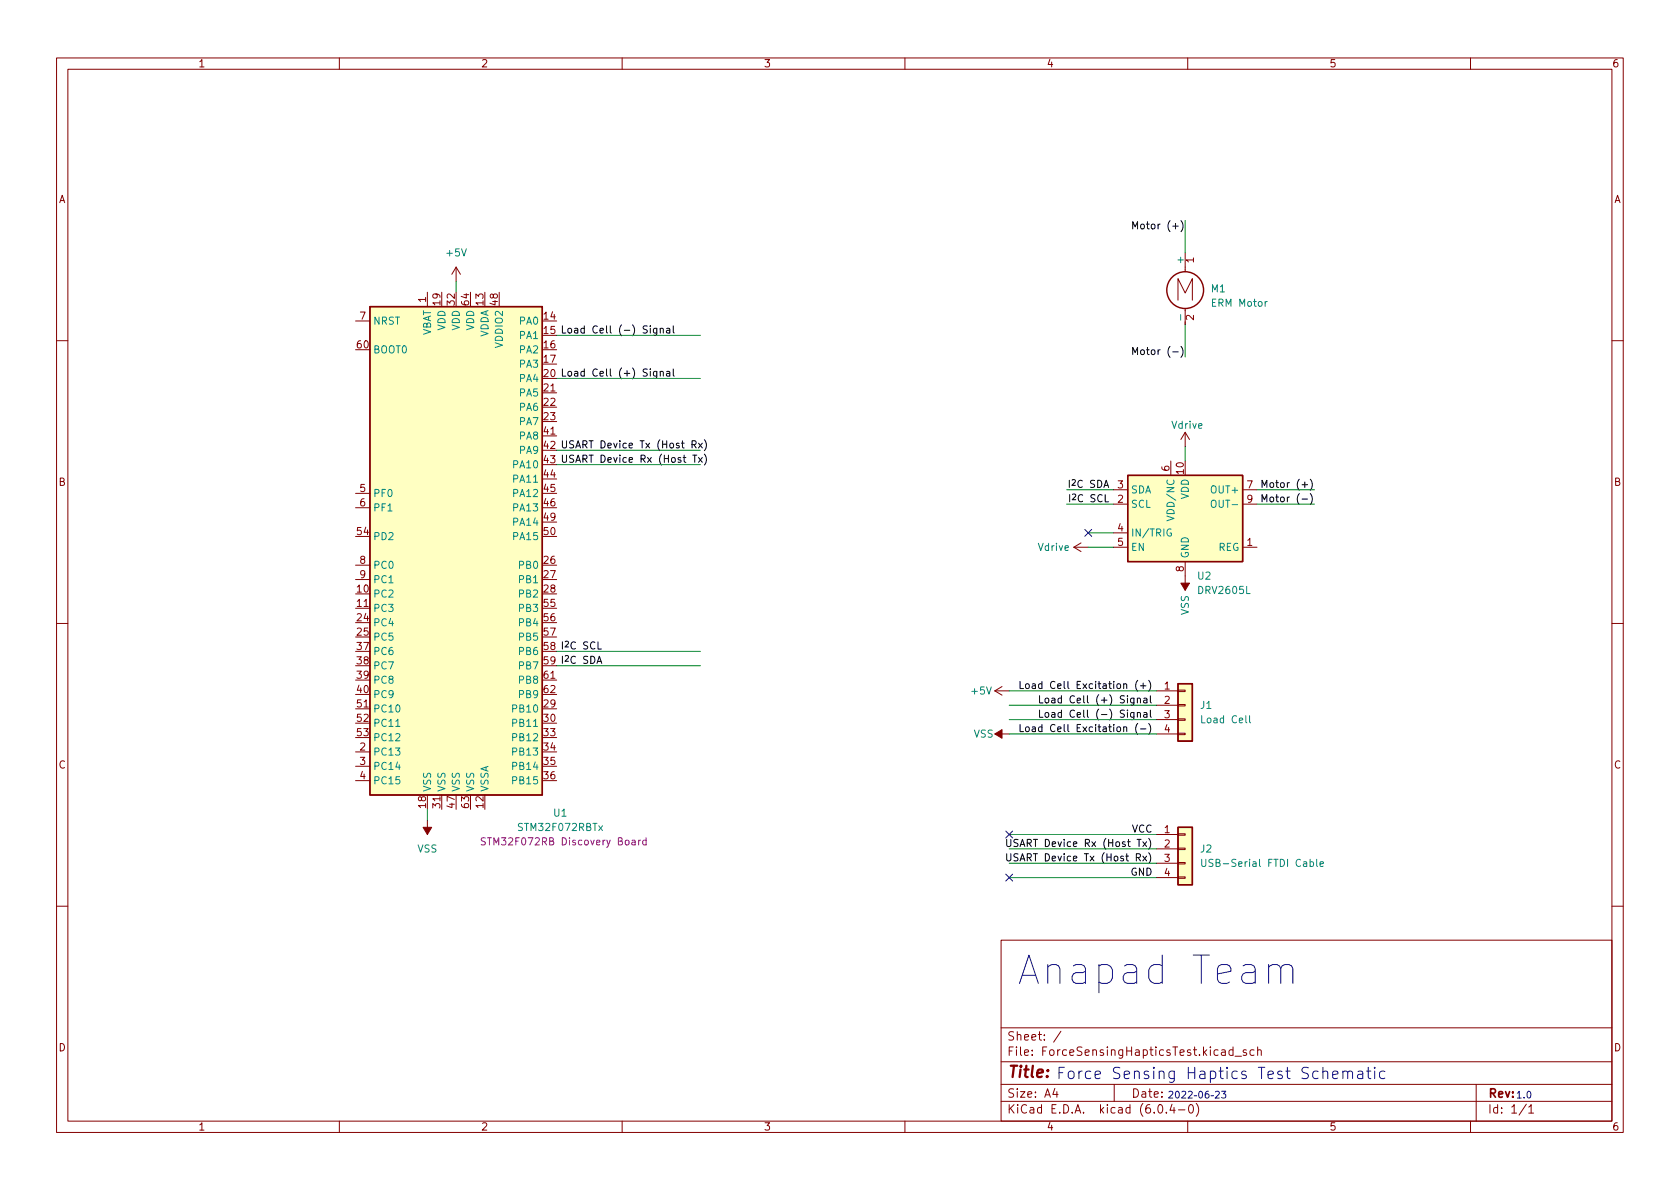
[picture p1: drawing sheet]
<svg xmlns="http://www.w3.org/2000/svg" width="297mm" height="210mm" viewBox="0 0 297 210" stroke-linecap="round" stroke-linejoin="round" font-family="sans-serif">
<g fill="none" stroke="#840000" stroke-width=".18">
<path d="M10 10.2h277v190.1h-277zM12 12.2h273v186.1h-273zM60 10.2v2M110 10.2v2M160 10.2v2M210 10.2v2M260 10.2v2M62.9 56.8h2.5M75.6 51.7v2.5M80.6 47.2l-.7 1.3M80.6 47.2v2.6M80.6 47.2l.8 1.3"/>
<path d="M208.3 53.1v-3.8l1.2 2.5 1.3-2.5v3.8M209.5 44.7v3.4M209.5 54.6v2.8M10 60.2h2M95.9 69.5h2.5M95.9 77.1h2.5M209.5 76.4v2.6M209.5 76.4l-.7 1.3M209.5 76.4l.8 1.3M285 60.2h2M62.9 87.2h2.5M62.9 89.8h2.5"/>
<path d="M62.9 99.9h2.5M189.9 96.8h2.5M189.9 96.8l1.2 .7M191.1 96l-1.2 .8M196.8 96.8h2.6M196.8 89.1h2.6M196.8 86.6h2.6M196.8 94.2h2.6M207 81.5v2.6M209.5 99.3v5.1M219.7 96.8h2.5M219.7 89.1h2.5"/>
<path d="M219.7 86.6h2.5M10 110.2h2M62.9 107.6h2.5M62.9 102.5h2.5M285 110.2h2M62.9 133h2.5M62.9 135.5h2.5M62.9 138h2.5M62.9 125.3h2.5M95.9 120.3h2.5M175.9 122.2h2.5M175.9 129.8h2.5"/>
<path d="M175.9 122.2l1.3 .7M177.2 121.4l-1.3 .8M204.5 122.2h3.8M204.5 124.7h3.8M204.5 127.2h3.8M204.5 129.8h3.8M208.3 129.7h1.2v.2h-1.2zM208.3 127.1h1.2v.3h-1.2zM208.3 124.6h1.2v.2h-1.2zM208.3 122h1.2v.3h-1.2zM75.6 145v2.6M78.1 140.6v2.5"/>
<path d="M204.5 147.6h3.8M204.5 150.1h3.8M204.5 152.6h3.8M204.5 155.2h3.8M208.3 155.1h1.2v.2h-1.2zM208.3 152.5h1.2v.3h-1.2zM208.3 150h1.2v.2h-1.2zM208.3 147.4h1.2v.3h-1.2zM10 160.2h2M177 166.3h108v32h-108zM285 160.2h2M60 198.3v2"/>
<path d="M110 198.3v2M160 198.3v2M177 194.8h108M177 191.8h108M177 187.8h108M177 181.8h108M186.5 192.5l-.4 1h1M186.9 193v1M187.6 182.4l-1.3 1.9M197 191.8v3M204.9 195.4l.2-.1a.81 .81 0 0 1 .6 .7 .81 .81 0 0 1-.3 .8h-.2a.81 .81 0 0 1-.6-.6 .81 .81 0 0 1 .3-.8zM206.2 196.7v.1"/>
<path d="M207.2 195.3l-.3 1h.9M207.6 195.8v1M208.4 196.3h1.1M210 198.3v2M210.4 195.4l.1-.1a.81 .81 0 0 1 .6 .7 .81 .81 0 0 1-.3 .8h-.2a.81 .81 0 0 1-.5-.6 .81 .81 0 0 1 .3-.8zM211.5 195.1a1.72 1.72 0 0 1 0 2.3M218 185.7l-.4-.1-.3 .3v.4l.1 .3h.6M218 185.1v1.5M218.4 186.8h1.1M220.4 185.7l-.4-.1-.2 .2 .1 .3 .5 .1v.4h-.6M221.7 185.7l-.4-.1-.3 .3v.4l.1 .3h.6M222.4 185.8l.2-.2 .3 .1 .1 .9"/>
<path d="M222.4 185.1v1.5M260 198.3v2M261 191.8v6.5M269.9 195.3l-1.3 1.9M270.3 195.8l.4-.5v1.5M270.3 196.8h.9"/>
</g>
<g fill="#840000" stroke="#840000" stroke-width=".18">
<path d="M208.8 103.1h1.5l-.8 1.3z"/>
<path d="M175.9 129.8l1.3-.8v1.6z"/>
<path d="M74.8 146.3h1.5l-.7 1.3z"/>
</g>
<g fill="#ffffc2" stroke="#ffffc2" stroke-width=".18">
<path d="M208.3 146.3h2.5v10.2h-2.5z"/>
<path d="M208.3 120.9h2.5v10.2h-2.5z"/>
<path d="M199.4 84.1h20.3v15.2h-20.3z"/>
<path d="M65.4 54.2h30.5v86.4h-30.5z"/>
</g>
<g fill="none" stroke="#840000" stroke-width=".25">
<path d="M65.4 54.2h30.5v86.4h-30.5zM199.4 84.1h20.3v15.2h-20.3zM208.3 120.9h2.5v10.2h-2.5zM208.3 146.3h2.5v10.2h-2.5z"/>
<circle cx="209.5" cy="51.3" r="3.3"/>
</g>
<path d="M224.1 53.3l-.4 .3M206.3 91.2l1.3 .5-1.3 .4M207 93.6a.59 .59 0 0 0-.7 .6 .59 .59 0 0 0 .7 .5l.1-.4h-.2M214.2 88.6l.3-.1a.43 .43 0 0 1 .5 .4v.4a.42 .42 0 0 1-.4 .4 .42 .42 0 0 1-.4-.4zM70 128.5h.7M220.9 126.6v1l.2 .2M212.5 152v1l.2 .2h.4l.1-.2v-1M232.8 152v1l.2 .2M233.4 152.8l.6-.1-.1-.3h-.3l-.2 .2 .1 .6h.4" fill="none" stroke="#008484" stroke-width=".18"/>
<path d="M85.8 148.2l-.5-.1-.1 .2v.3l.5 .3 .1 .3-.2 .2h-.5M112.9 148.6v.8M113.3 148.6l-.4 .2M114.2 148.6h-.3l-.3 .2 .2 .6h.4M114.2 148.1v1.3" fill="none" stroke="#840084" stroke-width=".18"/>
<g fill="none" stroke="#000" stroke-width=".18">
<path d="M115 57.6v.1M115 58v.9M116.1 58v1.1l-.2 .2h-.3M116.1 58.1l-.3-.1-.3 .3 .1 .5h.5M116.7 58.2l.2-.2 .3 .1 .1 .8M116.7 58v.9M117.9 58.1h.5v.8M118.4 58.3l-.4 .1-.2 .2 .2 .3 .4-.1M119 57.6v1.1l.2 .2M200.3 40.5v-1.3l.4 .9 .4-.9v1.3M116.1 65.7v1l-.2 .2h-.3M116.1 65.7h-.3l-.3 .2 .1 .6h.5"/>
<path d="M116.7 65.8l.2-.1h.3l.1 .8M116.7 65.7v.8M117.9 65.7h.5v.8M118.4 66h-.4l-.2 .2 .2 .3h.4M119 65.2v1.1l.2 .2M122.4 78.6l.6-.1 .1-.1-.1-.3-.6-.2v1.3M122.7 78.6l.4 .6M123.5 78.4l.7 .8M124.2 78.4l-.7 .8M124.5 77.8a1.46 1.46 0 0 1 0 1.9M200.3 62.7v-1.3l.4 .9 .4-.9v1.3M201.8 61.9h.3l.2 .2v.4l-.2 .2-.3-.1-.1-.1z"/>
<path d="M122.5 80.5h.7M122.8 80.5v1.3M123.5 80.9l.7 .9M124.2 80.9l-.7 .9M124.5 80.3a1.46 1.46 0 0 1 0 1.9M223.1 86.2v-1.3l.5 .9 .4-.9v1.3M223.1 88.7v-1.2l.5 .9 .4-.9v1.2M224.7 88l.3-.1 .2 .2v.4l-.2 .2h-.3l-.2-.2zM180.4 120.5v1.3h.6M180.4 128.1v1.3h.6M181.4 121l.3-.1 .3 .3v.3l-.3 .3-.3-.1-.1-.2zM181.4 128.6l.3-.1 .3 .3v.3l-.3 .3-.3-.1-.1-.2z"/>
<path d="M182.5 121h.5l.1 .8M182.5 128.6h.5l.1 .8M183.1 121.2l-.4 .1-.2 .2 .2 .3 .4-.1M183.1 128.8l-.4 .1-.2 .2 .2 .3 .4-.1M183.8 123v1.3h.6M183.8 125.6v1.2h.6M184.2 121l-.3-.1-.3 .3 .1 .5h.5M184.2 128.6l-.3-.1-.3 .3 .1 .5h.5M184.9 123.5h.3l.2 .2v.4l-.2 .2-.3-.1-.1-.1zM184.9 126.1l.3-.1 .2 .2v.4l-.2 .2h-.3l-.1-.2zM186 123.5h.5v.8M186 126.1h.5v.7"/>
<path d="M186.5 123.8h-.4l-.2 .2 .2 .3 .4-.1M186.5 126.3l-.4 .1-.2 .1 .2 .3h.4M187.7 126.1l-.4-.1-.2 .2 .1 .6h.5M203.1 120.3a1.46 1.46 0 0 1 0 1.9M203.1 127.9a1.46 1.46 0 0 1 0 2M203.4 123v1.1l.2 .2M203.4 125.6v1.1l.2 .1M178 151v1l.2 .2h.3l.2-.2v-1M178 148.4v1.1l.2 .2h.3l.2-.2v-1.1M180 151h-.5l-.2 .2 .1 .3 .5 .3v.3l-.2 .1h-.4M180 148.5l-.5-.1-.2 .3 .1 .3 .5 .2v.4l-.2 .1-.4-.1M203.1 150.8a1.46 1.46 0 0 1 0 1.9"/>
<path d="M203.1 148.2a1.46 1.46 0 0 1 0 2"/>
</g>
<g fill="none" stroke="#0000c2" stroke-width=".18">
<path d="M224.3 171a1.24 1.24 0 0 1 2.1 .3v2.6M226.4 171.3l.3-.5 .5-.2h.7l.5 .2 .2 .5v2.6M206.7 193.1l.4-.1 .3 .3-.8 .9h.8M207.9 193.1l.2-.1a.64 .64 0 0 1 .4 .6 .64 .64 0 0 1-.4 .6l-.3-.5zM209 193.1l.4-.1 .3 .3-.8 .9h.8M210.1 193.1l.5-.1 .2 .3-.7 .9h.7M211.1 193.8h.5M212.1 193.1l.1-.1a.64 .64 0 0 1 .4 .6 .64 .64 0 0 1-.4 .6l-.3-.5zM213.7 193h-.4a.81 .81 0 0 0 0 1.2l.4-.1 .1-.4-.3-.3-.3 .1-.1 .2M214.1 193.8h.5M214.9 193.1l.5-.1 .2 .3-.7 .9h.7M216 193h.7l-.4 .4 .4 .1v.6l-.2 .1-.5-.1"/>
<path d="M235.6 190.1l1-.2-.1-.4-.6-.1-.3 .3 .1 .9 .2 .1 .6-.1M237.4 189.6a.5 .5 0 0 1 .9 .1v1M237.4 189.4v1.3M238.3 189.7l.3-.3 .5 .1v1.2M240.1 189.5l.2-.1 .6 .1 .1 1.2M241 189.9l-.7 .1a.39 .39 0 0 0-.3 .4 .39 .39 0 0 0 .3 .3l.7-.1M241.6 189.4h.8M241.9 188.7v1.8l.1 .1 .4 .1M243.1 188.7l-.1 .1 .1 .1v-.1v-.1v.2M243.1 189.4v1.3M244.9 189.5l-.6-.1-.4 .4v.6l.2 .2 .2 .1 .6-.1"/>
</g>
<g fill="none" stroke="#008400" stroke-width=".18">
<path d="M209.5 39v5.7M80.6 49.8v1.9M98.4 59.3h25.4M209.5 57.4v5.7M98.4 79.6h25.4M98.4 66.9h25.4M209.5 79v2.5M98.4 82.2h25.4M188.6 89.1h8.2M188.6 86.6h8.2M192.4 94.2h4.4M192.4 96.8h4.4"/>
<path d="M222.2 89.1h10.2M222.2 86.6h10.2M98.4 117.7h25.4M98.4 115.2h25.4M178.4 129.8h26.1M178.4 124.7h26.1M178.4 127.2h26.1M178.4 122.2h26.1M75.6 143.1v1.9M178.4 152.6h26.1M178.4 155.2h26.1M178.4 147.6h26.1"/>
<path d="M178.4 150.1h26.1"/>
</g>
<path d="M191.8 93.6l1.2 1.2M193 93.6l-1.2 1.2M177.8 154.6l1.2 1.2M177.8 147l1.2 1.2M179 154.6l-1.2 1.2M179 147l-1.2 1.2" fill="none" stroke="#000084" stroke-width=".18"/>
<text font-size="7" fill="#0000c2" x="179.7" y="174.1">Anapad Team</text>
<text font-size="2.8" fill="#840000" x="178" y="190.6">Title:</text>
<text font-size="2.8" fill="#0000c2" x="186.7" y="190.8">Force Sensing Haptics Test Schematic</text>
<g font-size="2.1" fill="#840000">
<text x="178" y="184">Sheet: /</text>
<text x="178" y="186.7">File: ForceSensingHapticsTest.kicad_sch</text>
<text x="178" y="196.9">KiCad E.D.A. kicad (6.0.4-0)</text>
<text x="178" y="194.1">Size: A4</text>
<text x="200" y="194.1">Date:</text>
<text x="263" y="194.1">Rev:</text>
<text x="263" y="196.9">Id: 1/1</text>
</g>
<g font-size="1.8" fill="#840000">
<text x="35" y="11.9">1</text>
<text x="85" y="11.9">2</text>
<text x="135" y="11.9">3</text>
<text x="185" y="11.9">4</text>
<text x="235" y="11.9">5</text>
<text x="285" y="11.9">6</text>
<text x="10.3" y="35.9">A</text>
<text x="285.3" y="35.9">A</text>
<text x="211.1" y="46.5" transform="rotate(-90 211.1 46.5)">1</text>
<text x="75.3" y="53.4" transform="rotate(-90 75.3 53.4)">1</text>
<text x="77.9" y="53.9" transform="rotate(-90 77.9 53.9)">19</text>
<text x="80.4" y="53.9" transform="rotate(-90 80.4 53.9)">32</text>
<text x="82.9" y="53.9" transform="rotate(-90 82.9 53.9)">64</text>
<text x="85.5" y="53.9" transform="rotate(-90 85.5 53.9)">13</text>
<text x="88" y="53.9" transform="rotate(-90 88 53.9)">48</text>
<text x="63.6" y="56.5">7</text>
<text x="96.2" y="56.5">14</text>
<text x="211.1" y="56.6" transform="rotate(-90 211.1 56.6)">2</text>
<text x="63.2" y="61.6">60</text>
<text x="96.2" y="61.6">16</text>
<text x="96.2" y="64.1">17</text>
<text x="96.2" y="69.2">21</text>
<text x="96.2" y="71.7">22</text>
<text x="96.2" y="74.3">23</text>
<text x="96.2" y="76.8">41</text>
<text x="206.8" y="83.3" transform="rotate(-90 206.8 83.3)">6</text>
<text x="209.3" y="83.8" transform="rotate(-90 209.3 83.8)">10</text>
<text x="10.3" y="85.9">B</text>
<text x="63.6" y="87">5</text>
<text x="63.6" y="89.5">6</text>
<text x="96.2" y="84.4">44</text>
<text x="96.2" y="87">45</text>
<text x="96.2" y="89.5">46</text>
<text x="197.6" y="88.9">2</text>
<text x="197.6" y="86.4">3</text>
<text x="220.5" y="86.4">7</text>
<text x="220.5" y="88.9">9</text>
<text x="285.3" y="85.9">B</text>
<text x="63.2" y="94.6">54</text>
<text x="96.2" y="92.1">49</text>
<text x="96.2" y="94.6">50</text>
<text x="197.6" y="94">4</text>
<text x="63.6" y="99.7">8</text>
<text x="96.2" y="99.7">26</text>
<text x="197.6" y="96.5">5</text>
<text x="209.3" y="101.1" transform="rotate(-90 209.3 101.1)">8</text>
<text x="220.5" y="96.5">1</text>
<text x="63.2" y="104.8">10</text>
<text x="63.2" y="107.3">11</text>
<text x="63.6" y="102.2">9</text>
<text x="96.2" y="102.2">27</text>
<text x="96.2" y="104.8">28</text>
<text x="96.2" y="107.3">55</text>
<text x="63.2" y="109.8">24</text>
<text x="63.2" y="112.4">25</text>
<text x="96.2" y="109.8">56</text>
<text x="96.2" y="112.4">57</text>
<text x="63.2" y="114.9">37</text>
<text x="63.2" y="117.5">38</text>
<text x="63.2" y="120">39</text>
<text x="63.2" y="122.5">40</text>
<text x="63.2" y="125.1">51</text>
<text x="96.2" y="125.1">29</text>
<text x="96.2" y="120">61</text>
<text x="96.2" y="122.5">62</text>
<text x="205.9" y="121.9">1</text>
<text x="205.9" y="124.5">2</text>
<text x="63.2" y="127.6">52</text>
<text x="63.2" y="130.2">53</text>
<text x="96.2" y="127.6">30</text>
<text x="96.2" y="130.2">33</text>
<text x="205.9" y="127">3</text>
<text x="205.9" y="129.5">4</text>
<text x="10.3" y="135.9">C</text>
<text x="63.6" y="132.7">2</text>
<text x="63.6" y="135.2">3</text>
<text x="63.6" y="137.8">4</text>
<text x="96.2" y="132.7">34</text>
<text x="96.2" y="135.2">35</text>
<text x="96.2" y="137.8">36</text>
<text x="285.3" y="135.9">C</text>
<text x="75.3" y="142.8" transform="rotate(-90 75.3 142.8)">18</text>
<text x="77.9" y="142.8" transform="rotate(-90 77.9 142.8)">31</text>
<text x="80.4" y="142.8" transform="rotate(-90 80.4 142.8)">47</text>
<text x="82.9" y="142.8" transform="rotate(-90 82.9 142.8)">63</text>
<text x="85.5" y="142.8" transform="rotate(-90 85.5 142.8)">12</text>
<text x="205.9" y="147.3">1</text>
<text x="205.9" y="149.9">2</text>
<text x="205.9" y="152.4">3</text>
<text x="205.9" y="154.9">4</text>
<text x="10.3" y="185.9">D</text>
<text x="285.3" y="185.9">D</text>
<text x="35" y="199.9">1</text>
<text x="85" y="199.9">2</text>
<text x="135" y="199.9">3</text>
<text x="185" y="199.9">4</text>
<text x="235" y="199.9">5</text>
<text x="285" y="199.9">6</text>
</g>
<g font-size="1.8">
<text x="201.9" y="40.5">Motor (+)</text>
<text x="96.2" y="59">15 Load Cell (-) Signal</text>
<text x="202.4" y="62.8">Motor (-)</text>
<text x="96.2" y="66.7">20 Load Cell (+) Signal</text>
<text x="96.2" y="79.4">42 USART Device Tx (Host Rx)</text>
<text x="96.2" y="81.9">43 USART Device Rx (Host Tx)</text>
<text x="186.8" y="86.3">I^{2}C SDA</text>
<text x="187" y="88.8">I^{2}C SCL</text>
<text x="224.8" y="86.3">Motor (+)</text>
<text x="225.2" y="88.8">Motor (-)</text>
<text x="96.2" y="114.9">58 I^{2}C SCL</text>
<text x="96.2" y="117.5">59 I^{2}C SDA</text>
<text x="184.2" y="121.8">Load Cell Excitation (+)</text>
<text x="187.4" y="124.4">Load Cell (+) Signal</text>
<text x="184.7" y="129.4">Load Cell Excitation (-)</text>
<text x="187.8" y="126.9">Load Cell (-) Signal</text>
<text x="180.6" y="149.8">USART Device Rx (Host Tx)</text>
<text x="200.1" y="147.2">VCC</text>
<text x="180.6" y="152.3">USART Device Tx (Host Rx)</text>
<text x="199.9" y="154.8">GND</text>
</g>
<g font-size="1.8" fill="#008484">
<text x="79" y="45.3">+5V</text>
<text x="209.3" y="46.5" transform="rotate(-90 209.3 46.5)">+</text>
<text x="214.2" y="51.7">M1</text>
<text x="65.9" y="57.4">NRST</text>
<text x="76.2" y="59.5" transform="rotate(-90 76.2 59.5)">VBAT</text>
<text x="78.7" y="58.5" transform="rotate(-90 78.7 58.5)">VDD</text>
<text x="81.3" y="58.5" transform="rotate(-90 81.3 58.5)">VDD</text>
<text x="83.8" y="58.5" transform="rotate(-90 83.8 58.5)">VDD</text>
<text x="86.4" y="59.7" transform="rotate(-90 86.4 59.7)">VDDA</text>
<text x="91.9" y="57.4">PA0</text>
<text x="91.9" y="59.9">PA1</text>
<text x="209.3" y="56.4" transform="rotate(-90 209.3 56.4)">-</text>
<text x="214.5" y="54.2">ERM Motor</text>
<text x="65.9" y="62.5">BOOT0</text>
<text x="88.9" y="61.3" transform="rotate(-90 88.9 61.3)">VDDIO2</text>
<text x="91.9" y="62.5">PA2</text>
<text x="91.9" y="65">PA3</text>
<text x="91.9" y="67.6">PA4</text>
<text x="91.9" y="70.1">PA5</text>
<text x="91.9" y="72.6">PA6</text>
<text x="91.9" y="75.2">PA7</text>
<text x="91.9" y="77.7">PA8</text>
<text x="207.2" y="75.8">Vdrive</text>
<text x="91" y="82.8">PA10</text>
<text x="91.9" y="80.3">PA9</text>
<text x="65.9" y="87.9">PF0</text>
<text x="91" y="85.3">PA11</text>
<text x="91" y="87.9">PA12</text>
<text x="199.9" y="89.8">SCL</text>
<text x="199.9" y="87.2">SDA</text>
<text x="210.2" y="88.3" transform="rotate(-90 210.2 88.3)">VDD</text>
<text x="214.4" y="87.2">OUT+</text>
<text x="214.9" y="89.8">OUT-</text>
<text x="65.9" y="95.5">PD2</text>
<text x="65.9" y="90.4">PF1</text>
<text x="91" y="90.4">PA13</text>
<text x="91" y="93">PA14</text>
<text x="91" y="95.5">PA15</text>
<text x="199.9" y="94.9">IN/TRIG</text>
<text x="207.6" y="91.4" transform="rotate(-90 207.6 91.4)">VDD/NC</text>
<text x="65.9" y="100.6">PC0</text>
<text x="91.9" y="100.6">PB0</text>
<text x="183.6" y="97.4">Vdrive</text>
<text x="199.9" y="97.4">EN</text>
<text x="210.2" y="98.8" transform="rotate(-90 210.2 98.8)">GND</text>
<text x="215.4" y="97.4">REG</text>
<text x="65.9" y="105.7">PC2</text>
<text x="65.9" y="103.1">PC1</text>
<text x="91.9" y="103.1">PB1</text>
<text x="91.9" y="105.7">PB2</text>
<text x="211.8" y="102.5">U2</text>
<text x="212" y="105">DRV2605L</text>
<text x="65.9" y="108.2">PC3</text>
<text x="65.9" y="110.7">PC4</text>
<text x="65.9" y="113.3">PC5</text>
<text x="91.9" y="108.2">PB3</text>
<text x="91.9" y="110.7">PB4</text>
<text x="91.9" y="113.3">PB5</text>
<text x="210.2" y="108.8" transform="rotate(-90 210.2 108.8)">VSS</text>
<text x="65.9" y="115.8">PC6</text>
<text x="65.9" y="118.4">PC7</text>
<text x="91.9" y="115.8">PB6</text>
<text x="91.9" y="118.4">PB7</text>
<text x="65.9" y="120.9">PC8</text>
<text x="65.9" y="123.4">PC9</text>
<text x="65.9" y="126">PC10</text>
<text x="91" y="126">PB10</text>
<text x="91.9" y="120.9">PB8</text>
<text x="91.9" y="123.4">PB9</text>
<text x="171.9" y="122.8">+5V</text>
<text x="212.3" y="125.3">J1</text>
<text x="65.9" y="128.5">PC11</text>
<text x="65.9" y="131.1">PC12</text>
<text x="91" y="128.5">PB11</text>
<text x="91" y="131.1">PB12</text>
<text x="172.1" y="130.4">VSS</text>
<text x="212.8" y="127.9">Load Cell</text>
<text x="65.9" y="133.6">PC13</text>
<text x="65.9" y="136.1">PC14</text>
<text x="91" y="133.6">PB13</text>
<text x="91" y="136.1">PB14</text>
<text x="65.9" y="138.7">PC15</text>
<text x="76.2" y="140.1" transform="rotate(-90 76.2 140.1)">VSS</text>
<text x="78.7" y="140.1" transform="rotate(-90 78.7 140.1)">VSS</text>
<text x="81.3" y="140.1" transform="rotate(-90 81.3 140.1)">VSS</text>
<text x="83.8" y="140.1" transform="rotate(-90 83.8 140.1)">VSS</text>
<text x="86.4" y="140.1" transform="rotate(-90 86.4 140.1)">VSSA</text>
<text x="91" y="138.7">PB15</text>
<text x="91.9" y="146.9">STM32F072RBTx</text>
<text x="97.9" y="144.4">U1</text>
<text x="73.8" y="150.7">VSS</text>
<text x="212.3" y="150.7">J2</text>
<text x="213.8" y="153.3">USB-Serial FTDI Cable</text>
</g>
<text font-size="1.8" fill="#840084" x="86.3" y="149.5">STM32F072RB Discovery Board</text>
<text font-size="1.7" fill="#0000c2" x="268" y="194.2">1.0</text>
</svg>
